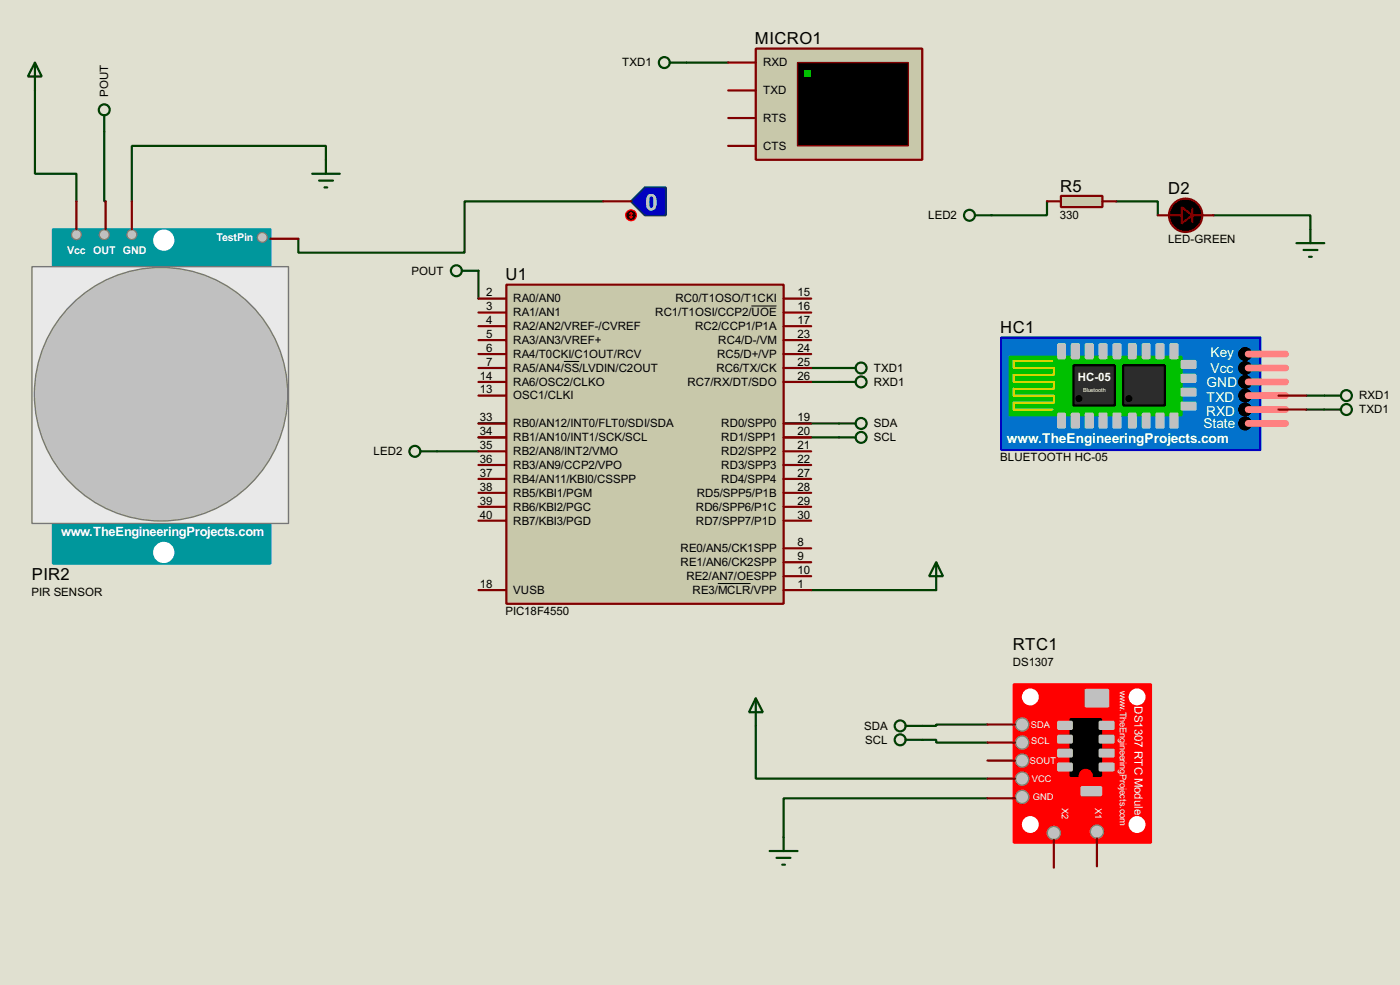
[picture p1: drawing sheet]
<svg xmlns="http://www.w3.org/2000/svg" width="256mm" height="180mm" viewBox="0 0 256 180" stroke-linecap="round" stroke-linejoin="round" font-family="sans-serif">
<path d="M0 0h256.5v180.3h-256.5z" fill="#e0e0d0"/>
<g fill="none" stroke="#004000" stroke-width=".4">
<path d="M6.4 16.6v15.2h7.6v5.1M125.8 11.5h7.6M19.1 24.2v12.7h.3M59.7 29.3v-2.6h-35.5v10.2M110.5 36.9h-25.4v9.4h-30.4v-2.6M191.8 36.9v2.5h-13.2M204.5 36.9h7.6v2.5M222.3 39.4h17.8v2.6M87.7 49.6v5.1M87.7 77.5h66M148.6 67.4h5.1M148.6 69.9h5.1"/>
<path d="M239.3 72.4h3.3M239.3 75h3.3M80.1 82.6h7.6M87.7 80.1h66M148.6 108h22.9M138.5 132.9v9.6h42.4M169 135.4h2.5v.5h9.4M180.9 132.6h-9.4v.3h-2.5M180.9 146.1h-37.3v7.1"/>
<circle cx="177.6" cy="39.4" r="1"/>
</g>
<path d="M194.4 35.9h7.6v2h-7.6z" fill="#c8c8aa" stroke="#800000" stroke-width=".4"/>
<path d="M191.8 36.9h2.6M202 36.9h2.5M212.1 39.4h4.4M218.5 38.2v2.5M218.5 39.4h3.8" fill="none" stroke="#800000" stroke-width=".4"/>
<g fill="#000" stroke="#800000" stroke-width=".4">
<path d="M216.5 37.9l2 1.5-2 1.5z"/>
<circle cx="217.2" cy="39.4" r="3.1"/>
</g>
<g fill="none" stroke="#004000" stroke-width=".4">
<path d="M237.5 44.5h5.1M238.8 45.8h2.6M239.8 47h.5M240.1 42v2.5M77 82.6h3.1"/>
<circle cx="76" cy="82.6" r="1"/>
</g>
<path d="M115.6 36.9l2.6-2.6h3.8v5.1h-3.8z" fill-rule="evenodd" fill="#0000c0" stroke="#000080" stroke-width=".4"/>
<path d="M110.5 36.9h5.1" fill="none" stroke="#800000" stroke-width=".4"/>
<circle cx="115.6" cy="39.4" r="1" fill="#400000" stroke="#f00" stroke-width=".2"/>
<path d="M115.4 39.7l.2 .2M115.6 38.9v1M115.6 38.9l.3 .3M115.6 38.9l-.2 .3M115.9 39.7l-.3 .2" fill="none" stroke="#f00" stroke-width=".2"/>
<g fill="none" stroke="#004000" stroke-width=".4">
<path d="M19.1 21.1v3.1M84.6 49.6h3.1"/>
<circle cx="19.1" cy="20.1" r="1"/>
<circle cx="83.6" cy="49.6" r="1"/>
</g>
<path d="M9.7 42h39.9v61.2h-39.9z" fill="#00979c" stroke="#00979c" stroke-width=".4"/>
<path d="M5.9 48.8h47v47h-47z" fill="#e9e9e9" stroke="#757575" stroke-width=".25"/>
<circle cx="29.5" cy="72.2" r="23.2" fill="#c0c0c0" stroke="#757575" stroke-width=".25"/>
<g fill="#fff" stroke="#fff" stroke-width=".4">
<circle cx="30" cy="101.1" r="1.75"/>
<circle cx="30" cy="44" r="1.75"/>
</g>
<g fill="#c0c0c0" stroke="#808080" stroke-width=".25">
<circle cx="14" cy="43" r=".9"/>
<circle cx="19.1" cy="43" r=".9"/>
<circle cx="24.1" cy="43" r=".9"/>
<circle cx="48" cy="43.5" r=".9"/>
</g>
<path d="M14 36.9v5.1M19.4 36.9v5.1M24.2 36.9v5.1M49.6 43.7h5.1" fill="none" stroke="#800000" stroke-width=".4"/>
<path d="M183.4 61.8h47.5v20.6h-47.5z" fill-rule="evenodd" fill="#0272cc" stroke="#0000c0" stroke-width=".4"/>
<path d="M185 65.3h31.5v10.7h-31.5z" fill-rule="evenodd" fill="#00c000" stroke="#00c000" stroke-width=".4"/>
<path d="M192.8 66.1h-7.1v1.3h7.1M192.8 68.6h-7.1v1.3h7.1M192.8 71.2h-7.1v1.2h7.1M192.8 73.7h-7.1v1.3h7.1M193.1 67.4v1.2M193.1 69.9v1.3M193.1 72.4v1.3" fill="none" stroke="#d9d300" stroke-width=".4"/>
<path d="M196.7 66.9h7.6v7.3h-7.6z" fill="#2c2c2c" stroke="#000" stroke-width=".4"/>
<circle cx="197.6" cy="73" r=".55" fill="#000" stroke="#000" stroke-width=".18"/>
<path d="M205.8 66.9h7.6v7.3h-7.6z" fill="#2c2c2c" stroke="#000" stroke-width=".4"/>
<g fill="#000" stroke="#000" stroke-width=".18">
<circle cx="206.8" cy="73" r=".55"/>
<circle cx="228.1" cy="67.4" r="1.2"/>
<circle cx="228.1" cy="72.4" r="1.2"/>
<circle cx="228.1" cy="69.9" r="1.2"/>
<circle cx="228.1" cy="64.8" r="1.2"/>
<circle cx="228.1" cy="75" r="1.2"/>
<circle cx="228.1" cy="77.5" r="1.2"/>
</g>
<g fill="#c0c0c0" stroke="#c0c0c0" stroke-width=".4">
<path d="M193.9 63h1.2v2.6h-1.2z"/>
<path d="M196.4 63h1.3v2.6h-1.3z"/>
<path d="M198.9 63h1.3v2.6h-1.3z"/>
<path d="M201.5 63h1.2v2.6h-1.2z"/>
<path d="M204 63h1.3v2.6h-1.3z"/>
<path d="M206.8 63h1.3v2.6h-1.3z"/>
<path d="M193.9 75.7h1.2v2.6h-1.2z"/>
<path d="M196.4 75.7h1.3v2.6h-1.3z"/>
<path d="M198.9 75.7h1.3v2.6h-1.3z"/>
<path d="M201.5 75.7h1.2v2.6h-1.2z"/>
<path d="M204 75.7h1.3v2.6h-1.3z"/>
<path d="M206.8 75.7h1.3v2.6h-1.3z"/>
<path d="M209.4 75.7h1.2v2.6h-1.2z"/>
<path d="M211.9 75.7h1.3v2.6h-1.3z"/>
<path d="M214.4 75.7h1.3v2.6h-1.3z"/>
<path d="M209.4 63h1.2v2.6h-1.2z"/>
<path d="M211.9 63h1.3v2.6h-1.3z"/>
<path d="M214.4 63h1.3v2.6h-1.3z"/>
<path d="M216.5 66.1h2.5v1.3h-2.5z"/>
<path d="M216.5 68.6h2.5v1.3h-2.5z"/>
<path d="M216.5 71.2h2.5v1.2h-2.5z"/>
<path d="M216.5 73.7h2.5v1.3h-2.5z"/>
</g>
<path d="M228.7 64.8h6.8M228.7 67.4h6.8M228.7 69.9h6.8M228.7 72.4h6.8M228.7 75h6.8M228.7 77.5h6.8" fill="none" stroke="#ff8080" stroke-width="1.3"/>
<path d="M234.2 75h5.1M234.2 72.4h5.1" fill="none" stroke="#800000" stroke-width=".4"/>
<g fill="none" stroke="#004000" stroke-width=".4">
<path d="M6.4 11.5l1.3 2.5h-2.6zM6.4 11.5v5.1M57.2 31.8h5.1M58.5 33.1h2.5M59.5 34.3h.5M59.7 29.3v2.5M153.7 69.9h3.1M153.7 67.4h3.1M242.6 72.4h3.1M242.6 75h3.1M171.5 102.9l1.3 2.6h-2.6zM171.5 102.9v5.1"/>
<circle cx="157.7" cy="67.4" r="1"/>
<circle cx="157.7" cy="69.9" r="1"/>
<circle cx="246.6" cy="75" r="1"/>
<circle cx="246.6" cy="72.4" r="1"/>
</g>
<path d="M138.5 8.9h30.5v20.4h-30.5z" fill="#c8c8aa" stroke="#800000" stroke-width=".4"/>
<path d="M146.1 11.5h20.3v15.2h-20.3z" fill="#000" stroke="#800000" stroke-width=".25"/>
<path d="M147.4 12.8h1.2v1.2h-1.2z" fill="#0f0"/>
<path d="M133.4 11.5h5.1M133.4 16.6h5.1M133.4 21.6h5.1M133.4 26.7h5.1" fill="none" stroke="#800000" stroke-width=".4"/>
<g fill="none" stroke="#004000" stroke-width=".4">
<path d="M122.7 11.5h3.1"/>
<circle cx="121.7" cy="11.5" r="1"/>
</g>
<path d="M185.7 125.3h25.2v28.9h-25.2z" fill="#f00" stroke="#f00" stroke-width=".4"/>
<g fill="#fff" stroke="#fff" stroke-width=".4">
<circle cx="208.3" cy="127.6" r="1.35"/>
<circle cx="208.3" cy="150.9" r="1.35"/>
<circle cx="188.7" cy="127.6" r="1.35"/>
<circle cx="188.7" cy="150.9" r="1.35"/>
</g>
<path d="M196.1 131.6h5.6v10.4h-5.6z" fill="#000" stroke="#000" stroke-width=".4"/>
<g fill="#c0c0c0" stroke="#c0c0c0" stroke-width=".4">
<path d="M193.9 132.1h2.5v1.3h-2.5z"/>
<path d="M193.9 134.7h2.5v1.2h-2.5z"/>
<path d="M193.9 137.2h2.5v1.3h-2.5z"/>
<path d="M193.9 139.8h2.5v1.2h-2.5z"/>
<path d="M198.9 126.3h4.1v3h-4.1z"/>
<path d="M201.5 132.1h2.5v1.3h-2.5z"/>
<path d="M201.5 134.7h2.5v1.2h-2.5z"/>
<path d="M201.5 137.2h2.5v1.3h-2.5z"/>
<path d="M201.5 139.8h2.5v1.2h-2.5z"/>
<path d="M198.2 144.1h3.5v1.5h-3.5z"/>
</g>
<g fill="#c0c0c0" stroke="#808080" stroke-width=".25">
<circle cx="187.2" cy="135.9" r="1.2"/>
<circle cx="187.2" cy="132.6" r="1.2"/>
<circle cx="187.2" cy="142.5" r="1.2"/>
<circle cx="187.2" cy="139.2" r="1.2"/>
</g>
<circle cx="198.9" cy="142" r="1.1" fill="#f00" stroke="#f00" stroke-width=".4"/>
<g fill="#c0c0c0" stroke="#808080" stroke-width=".25">
<circle cx="193" cy="152.5" r="1.2"/>
<circle cx="200.9" cy="152.2" r="1.2"/>
<circle cx="187.2" cy="145.9" r="1.2"/>
</g>
<path d="M180.9 135.9h5.1M180.9 132.6h5.1M180.9 139.2h5.1M180.9 142.5h5.1M180.9 146.1h5.1M193.1 153.7v5.1M201 153.5v5.1" fill="none" stroke="#800000" stroke-width=".4"/>
<g fill="none" stroke="#004000" stroke-width=".4">
<path d="M153.7 77.5h3.1M153.7 80.1h3.1M138.5 127.8l1.3 2.6h-2.6zM138.5 127.8v5.1M165.9 132.9h3.1M165.9 135.4h3.1M141 155.8h5.1M142.3 157h2.5M143.3 158.3h.5M143.6 153.2v2.6"/>
<circle cx="157.7" cy="77.5" r="1"/>
<circle cx="157.7" cy="80.1" r="1"/>
<circle cx="164.9" cy="135.4" r="1"/>
<circle cx="164.9" cy="132.9" r="1"/>
</g>
<path d="M92.8 52.1h50.8v58.4h-50.8z" fill="#c8c8aa" stroke="#800000" stroke-width=".4"/>
<g fill="none" stroke="#800000" stroke-width=".4">
<path d="M87.7 54.7h5.1M87.7 57.2h5.1M87.7 59.7h5.1M143.6 54.7h5M143.6 57.2h5M143.6 59.7h5M87.7 62.3h5.1M87.7 64.8h5.1M87.7 67.4h5.1M87.7 69.9h5.1M87.7 72.4h5.1M87.7 77.5h5.1"/>
<path d="M143.6 62.3h5M143.6 64.8h5M143.6 67.4h5M143.6 69.9h5M143.6 77.5h5M87.7 80.1h5.1M87.7 82.6h5.1M87.7 85.1h5.1M87.7 87.7h5.1M87.7 90.2h5.1M87.7 92.8h5.1M87.7 95.3h5.1"/>
<path d="M143.6 80.1h5M143.6 82.6h5M143.6 85.1h5M143.6 87.7h5M143.6 90.2h5M143.6 92.8h5M143.6 95.3h5M87.7 108h5.1M143.6 108h5M143.6 100.4h5M143.6 102.9h5M143.6 105.5h5"/>
</g>
<path d="M137.7 56h4.6M103.3 66.2h2.8M131.5 106.8h6" fill="none" stroke="#000" stroke-width=".18"/>
<text font-size="4.8" fill="#c0c0c0" x="120.5" y="35.5" transform="rotate(-180 120.5 35.5)">0</text>
<g font-size="3.4">
<text x="138.3" y="8.1">MICRO1</text>
<text x="194.2" y="35.1">R5</text>
<text x="214" y="35.6">D2</text>
<text x="92.6" y="51.3">U1</text>
<text x="183.3" y="61">HC1</text>
<text x="5.8" y="106.1">PIR2</text>
<text x="185.6" y="118.9">RTC1</text>
</g>
<g font-size="2.8" fill="#fff">
<text x="221.7" y="65.4">Key</text>
<text x="221" y="70.8">GND</text>
<text x="221.7" y="68.2">Vcc</text>
<text x="220.9" y="76.1">RXD</text>
<text x="221" y="73.5">TXD</text>
<text x="184.5" y="81.1">www.TheEngineeringProjects.com</text>
<text x="220.4" y="78.3">State</text>
</g>
<text font-size="2.7" fill="#fff" x="11.2" y="98.1">www.TheEngineeringProjects.com</text>
<g font-size="2.4">
<text x="19.8" y="17.8" transform="rotate(-90 19.8 17.8)">POUT</text>
<text x="114" y="12.2">TXD1</text>
<text x="139.8" y="12.2">RXD</text>
<text x="139.8" y="17.3">TXD</text>
<text x="139.8" y="22.3">RTS</text>
<text x="139.8" y="27.4">CTS</text>
<text x="170" y="40.1">LED2</text>
<text x="194.2" y="40">330</text>
<text x="214" y="44.6">LED-GREEN</text>
<text x="75.4" y="50.3">POUT</text>
<text x="89.1" y="54.3">2</text>
<text x="89.1" y="56.8">3</text>
<text x="89.1" y="59.3">4</text>
<text x="94" y="55.4">RA0/AN0</text>
<text x="94" y="57.9">RA1/AN1</text>
<text x="120" y="57.9">RC1/T1OSI/CCP2/UOE</text>
<text x="123.7" y="55.4">RC0/T1OSO/T1CKI</text>
<text x="146.1" y="54.3">15</text>
<text x="146.1" y="56.8">16</text>
<text x="146.1" y="59.3">17</text>
<text x="89.1" y="61.9">5</text>
<text x="89.1" y="64.4">6</text>
<text x="94" y="60.4">RA2/AN2/VREF-/CVREF</text>
<text x="94" y="63">RA3/AN3/VREF+</text>
<text x="94" y="65.5">RA4/T0CKI/C1OUT/RCV</text>
<text x="127.3" y="60.4">RC2/CCP1/P1A</text>
<text x="131.4" y="65.5">RC5/D+/VP</text>
<text x="131.6" y="63">RC4/D-/VM</text>
<text x="146.1" y="61.9">23</text>
<text x="146.1" y="64.4">24</text>
<text x="87.9" y="69.5">14</text>
<text x="87.9" y="72">13</text>
<text x="89.1" y="67">7</text>
<text x="94" y="68.1">RA5/AN4/SS/LVDIN/C2OUT</text>
<text x="94" y="70.6">RA6/OSC2/CLKO</text>
<text x="125.9" y="70.6">RC7/RX/DT/SDO</text>
<text x="131.2" y="68.1">RC6/TX/CK</text>
<text x="146.1" y="67">25</text>
<text x="146.1" y="69.5">26</text>
<text x="160.1" y="70.6">RXD1</text>
<text x="160.1" y="68.1">TXD1</text>
<text x="87.9" y="77.1">33</text>
<text x="94" y="73.1">OSC1/CLKI</text>
<text x="146.1" y="77.1">19</text>
<text x="249" y="73.1">RXD1</text>
<text x="249" y="75.7">TXD1</text>
<text x="68.4" y="83.3">LED2</text>
<text x="87.9" y="79.7">34</text>
<text x="87.9" y="82.2">35</text>
<text x="94" y="78.2">RB0/AN12/INT0/FLT0/SDI/SDA</text>
<text x="94" y="80.8">RB1/AN10/INT1/SCK/SCL</text>
<text x="94" y="83.3">RB2/AN8/INT2/VMO</text>
<text x="132.1" y="78.2">RD0/SPP0</text>
<text x="132.1" y="80.8">RD1/SPP1</text>
<text x="132.1" y="83.3">RD2/SPP2</text>
<text x="146.1" y="79.7">20</text>
<text x="146.1" y="82.2">21</text>
<text x="160.1" y="78.2">SDA</text>
<text x="160.1" y="80.8">SCL</text>
<text x="87.9" y="84.7">36</text>
<text x="87.9" y="87.3">37</text>
<text x="87.9" y="89.8">38</text>
<text x="94" y="85.8">RB3/AN9/CCP2/VPO</text>
<text x="94" y="88.4">RB4/AN11/KBI0/CSSPP</text>
<text x="132.1" y="85.8">RD3/SPP3</text>
<text x="132.1" y="88.4">RD4/SPP4</text>
<text x="146.1" y="84.7">22</text>
<text x="146.1" y="87.3">27</text>
<text x="146.1" y="89.8">28</text>
<text x="183.2" y="84.5">BLUETOOTH HC-05</text>
<text x="87.9" y="92.4">39</text>
<text x="87.9" y="94.9">40</text>
<text x="94" y="90.9">RB5/KBI1/PGM</text>
<text x="94" y="93.5">RB6/KBI2/PGC</text>
<text x="127.5" y="93.5">RD6/SPP6/P1C</text>
<text x="127.6" y="90.9">RD5/SPP5/P1B</text>
<text x="146.1" y="92.4">29</text>
<text x="146.1" y="94.9">30</text>
<text x="94" y="96">RB7/KBI3/PGD</text>
<text x="124.7" y="101.1">RE0/AN5/CK1SPP</text>
<text x="127.5" y="96">RD7/SPP7/P1D</text>
<text x="146.1" y="100">8</text>
<text x="87.9" y="107.6">18</text>
<text x="124.7" y="103.6">RE1/AN6/CK2SPP</text>
<text x="125.7" y="106.2">RE2/AN7/OESPP</text>
<text x="146.1" y="102.5">9</text>
<text x="146.1" y="105.1">10</text>
<text x="146.1" y="107.6">1</text>
<text x="5.8" y="109.1">PIR SENSOR</text>
<text x="92.6" y="112.6">PIC18F4550</text>
<text x="94" y="108.7">VUSB</text>
<text x="126.9" y="108.7">RE3/MCLR/VPP</text>
<text x="185.5" y="121.9">DS1307</text>
<text x="158.3" y="133.6">SDA</text>
<text x="158.5" y="136.1">SCL</text>
</g>
<g font-size="2.4" fill="#fff">
<text x="197.4" y="69.8">HC-05</text>
<text x="207.9" y="129.3" transform="rotate(90 207.9 129.3)">DS1307 RTC Module</text>
</g>
<g font-size="2.2" fill="#fff">
<text x="12.3" y="46.4">Vcc OUT GND</text>
<text x="39.6" y="44.1">TestPin</text>
</g>
<g font-size="1.9" fill="#fff">
<text x="205.2" y="126.4" transform="rotate(90 205.2 126.4)">w</text>
<text x="205.2" y="129.7" transform="rotate(90 205.2 129.7)">.TheEngineeringProjects.com</text>
<text x="188.8" y="133.2">SDA</text>
<text x="188.9" y="136.3">SCL</text>
<text x="188.7" y="139.8">SOUT</text>
<text x="189" y="143.1">VCC</text>
<text x="189.2" y="146.5">GND</text>
<text x="194.5" y="147.9" transform="rotate(90 194.5 147.9)">X2</text>
<text x="200.6" y="147.9" transform="rotate(90 200.6 147.9)">X1</text>
</g>
<text font-size="1.2" fill="#fff" x="198.4" y="71.8">Bluetooth</text>
</svg>
